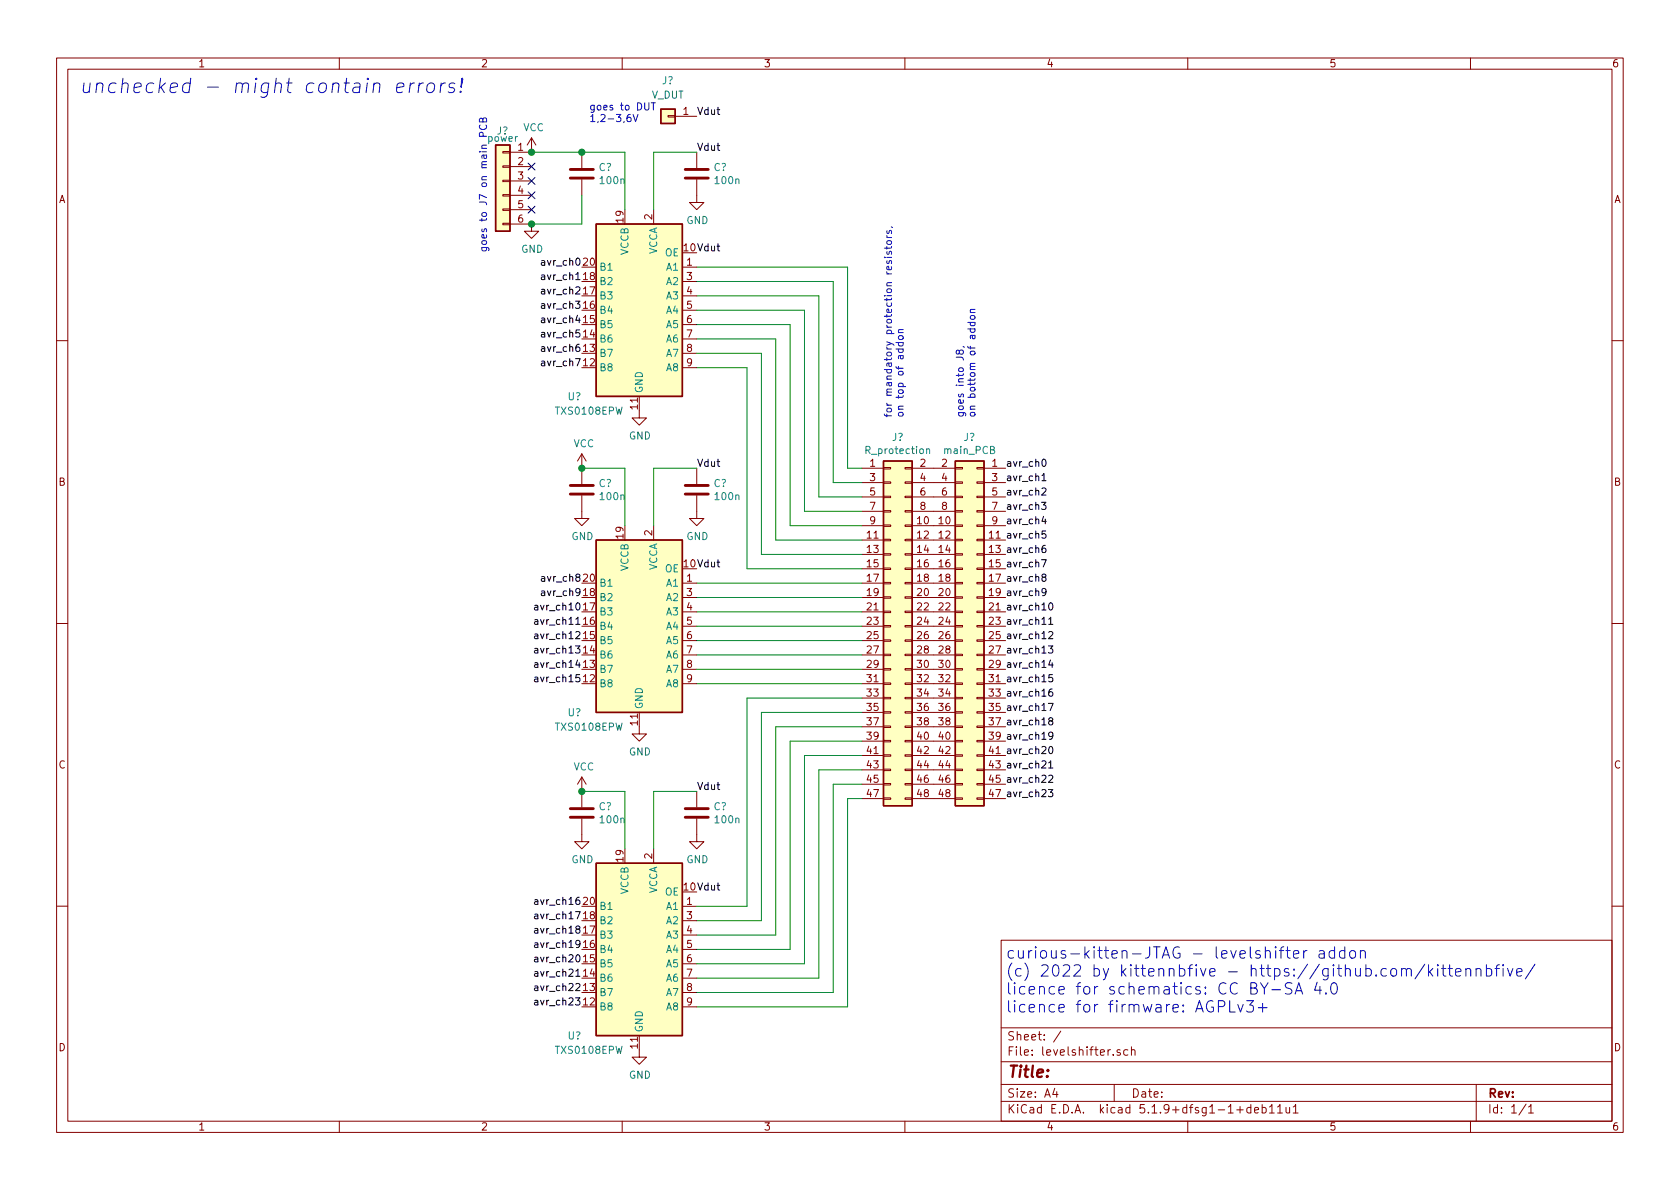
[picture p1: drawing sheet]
<svg xmlns="http://www.w3.org/2000/svg" width="297mm" height="210mm" viewBox="0 0 297 210" stroke-linecap="round" stroke-linejoin="round" font-family="sans-serif">
<g fill="none" stroke="#840000" stroke-width=".18">
<path d="M10 10.3h277v189.9h-277zM12 12.2h273v186.1h-273zM60 10.3v1.9M110 10.3v1.9M160 10.3v1.9M210 10.3v1.9M260 10.3v1.9M88.9 37h1.3v.2h-1.3zM88.9 39.5h1.3v.2h-1.3zM88.9 34.4h1.3v.3h-1.3zM88.9 29.3h1.3v.3h-1.3zM88.9 26.8h1.3v.2h-1.3z"/>
<path d="M88.9 31.9h1.3v.2h-1.3zM90.2 39.6h3.8v1.3h1.2l-1.2 1.3-1.3-1.3h1.3M90.2 29.5h3.8M90.2 32h3.8M90.2 34.5h3.8M90.2 37.1h3.8M94 24.4l-.8 1.2M94 24.4v2.5h-3.8M94 24.4l.7 1.2M102.9 26.9v2.8M102.9 31.7v2.8M115.6 37.1v2.5"/>
<path d="M118.1 20.4h1.3v.3h-1.3zM119.4 20.6h3.8M123.2 31.7v4.1h1.3l-1.3 1.3-1.3-1.3h1.3M123.2 26.9v2.8M120.6 47.2h2.6M120.6 49.8h2.6M120.6 52.3h2.6M120.6 54.9h2.6M120.6 57.4h2.6M120.6 59.9h2.6M10 60.2h2M113 72.6v1.3h1.3l-1.3 1.3-1.2-1.3h1.2"/>
<path d="M120.6 62.5h2.6M120.6 65h2.6M285 60.2h2M102.9 87.6v4.1h1.2l-1.2 1.3-1.3-1.3h1.3M102.9 80.3v5.3M102.9 80.3l-.8 1.2M102.9 80.3l.7 1.2M115.6 93v2.5M123.2 87.6v4.1h1.3l-1.3 1.3-1.3-1.3h1.3M123.2 82.8v2.8M152.4 82.8h3.8M152.4 93h3.8"/>
<path d="M152.4 95.5h3.8M152.4 98h3.8M152.4 85.3h3.8M152.4 87.9h3.8M152.4 90.4h3.8M156.2 85.2h1.3v.3h-1.3zM156.2 82.7h1.3v.2h-1.3zM156.2 97.9h1.3v.3h-1.3zM156.2 95.4h1.3v.2h-1.3zM156.2 92.8h1.3v.3h-1.3zM156.2 90.3h1.3v.2h-1.3zM156.2 87.8h1.3v.2h-1.3z"/>
<path d="M160 85.2h1.3v.3h-1.3zM160 82.7h1.3v.2h-1.3zM160 97.9h1.3v.3h-1.3zM160 95.4h1.3v.2h-1.3zM160 92.8h1.3v.3h-1.3zM160 90.3h1.3v.2h-1.3zM160 87.8h1.3v.2h-1.3zM161.3 82.8h7.6M161.3 93h7.6M161.3 95.5h7.6M161.3 98h7.6M161.3 85.3h7.6"/>
<path d="M161.3 87.9h7.6M161.3 90.4h7.6M168.9 85.2h1.3v.3h-1.3zM168.9 82.7h1.3v.2h-1.3zM168.9 97.9h1.3v.3h-1.3zM168.9 95.4h1.3v.2h-1.3zM168.9 92.8h1.3v.3h-1.3zM168.9 90.3h1.3v.2h-1.3zM168.9 87.8h1.3v.2h-1.3zM172.7 85.2h1.3v.3h-1.3zM172.7 82.7h1.3v.2h-1.3zM172.7 97.9h1.3v.3h-1.3z"/>
<path d="M172.7 95.4h1.3v.2h-1.3zM172.7 92.8h1.3v.3h-1.3zM172.7 90.3h1.3v.2h-1.3zM172.7 87.8h1.3v.2h-1.3zM174 82.8h3.8M174 93h3.8M174 95.5h3.8M174 98h3.8M174 85.3h3.8M174 87.9h3.8M174 90.4h3.8M10 110.3h2"/>
<path d="M120.6 103.1h2.6M120.6 105.7h2.6M120.6 108.2h2.6M120.6 110.7h2.6M120.6 113.3h2.6M120.6 115.8h2.6M120.6 118.4h2.6M152.4 103.1h3.8M152.4 105.7h3.8M152.4 108.2h3.8M152.4 110.7h3.8M152.4 113.3h3.8"/>
<path d="M152.4 115.8h3.8M152.4 118.4h3.8M152.4 100.6h3.8M156.2 115.7h1.3v.2h-1.3zM156.2 118.2h1.3v.3h-1.3zM156.2 113.2h1.3v.2h-1.3zM156.2 108.1h1.3v.2h-1.3zM156.2 105.5h1.3v.3h-1.3zM156.2 103h1.3v.2h-1.3zM156.2 100.5h1.3v.2h-1.3zM156.2 110.6h1.3v.3h-1.3zM160 115.7h1.3v.2h-1.3z"/>
<path d="M160 118.2h1.3v.3h-1.3zM160 113.2h1.3v.2h-1.3zM160 108.1h1.3v.2h-1.3zM160 105.5h1.3v.3h-1.3zM160 103h1.3v.2h-1.3zM160 100.5h1.3v.2h-1.3zM160 110.6h1.3v.3h-1.3zM161.3 103.1h7.6M161.3 105.7h7.6M161.3 108.2h7.6M161.3 110.7h7.6M161.3 113.3h7.6"/>
<path d="M161.3 115.8h7.6M161.3 118.4h7.6M161.3 100.6h7.6M168.9 115.7h1.3v.2h-1.3zM168.9 118.2h1.3v.3h-1.3zM168.9 113.2h1.3v.2h-1.3zM168.9 108.1h1.3v.2h-1.3zM168.9 105.5h1.3v.3h-1.3zM168.9 103h1.3v.2h-1.3zM168.9 100.5h1.3v.2h-1.3zM168.9 110.6h1.3v.3h-1.3zM172.7 115.7h1.3v.2h-1.3z"/>
<path d="M172.7 118.2h1.3v.3h-1.3zM172.7 113.2h1.3v.2h-1.3zM172.7 108.1h1.3v.2h-1.3zM172.7 105.5h1.3v.3h-1.3zM172.7 103h1.3v.2h-1.3zM172.7 100.5h1.3v.2h-1.3zM172.7 110.6h1.3v.3h-1.3zM174 103.1h3.8M174 105.7h3.8M174 108.2h3.8M174 110.7h3.8M174 113.3h3.8"/>
<path d="M174 115.8h3.8M174 118.4h3.8M174 100.6h3.8M285 110.3h2M102.9 137.4v5.3M102.9 137.4l-.8 1.3M102.9 137.4l.7 1.3M113 128.5v1.3h1.3l-1.3 1.3-1.2-1.3h1.2M120.6 120.9h2.6M123.2 139.9v2.8M152.4 120.9h3.8M152.4 123.4h3.8"/>
<path d="M152.4 126h3.8M152.4 128.5h3.8M152.4 131.1h3.8M152.4 133.6h3.8M152.4 136.1h3.8M152.4 138.7h3.8M156.2 138.6h1.3v.2h-1.3zM156.2 120.8h1.3v.2h-1.3zM156.2 123.3h1.3v.3h-1.3zM156.2 125.9h1.3v.2h-1.3zM156.2 128.4h1.3v.2h-1.3zM156.2 130.9h1.3v.3h-1.3z"/>
<path d="M156.2 133.5h1.3v.2h-1.3zM156.2 136h1.3v.3h-1.3zM160 138.6h1.3v.2h-1.3zM160 120.8h1.3v.2h-1.3zM160 123.3h1.3v.3h-1.3zM160 125.9h1.3v.2h-1.3zM160 128.4h1.3v.2h-1.3zM160 130.9h1.3v.3h-1.3zM160 133.5h1.3v.2h-1.3zM160 136h1.3v.3h-1.3zM161.3 120.9h7.6M161.3 123.4h7.6"/>
<path d="M161.3 126h7.6M161.3 128.5h7.6M161.3 131.1h7.6M161.3 133.6h7.6M161.3 136.1h7.6M161.3 138.7h7.6M168.9 138.6h1.3v.2h-1.3zM168.9 120.8h1.3v.2h-1.3zM168.9 123.3h1.3v.3h-1.3zM168.9 125.9h1.3v.2h-1.3zM168.9 128.4h1.3v.2h-1.3zM168.9 130.9h1.3v.3h-1.3z"/>
<path d="M168.9 133.5h1.3v.2h-1.3zM168.9 136h1.3v.3h-1.3zM172.7 138.6h1.3v.2h-1.3zM172.7 120.8h1.3v.2h-1.3zM172.7 123.3h1.3v.3h-1.3zM172.7 125.9h1.3v.2h-1.3zM172.7 128.4h1.3v.2h-1.3zM172.7 130.9h1.3v.3h-1.3zM172.7 133.5h1.3v.2h-1.3zM172.7 136h1.3v.3h-1.3zM174 120.9h3.8M174 123.4h3.8"/>
<path d="M174 126h3.8M174 128.5h3.8M174 131.1h3.8M174 133.6h3.8M174 136.1h3.8M174 138.7h3.8M102.9 144.8v4h1.2l-1.2 1.3-1.3-1.3h1.3M115.6 150.1v2.5M123.2 144.8v4h1.3l-1.3 1.3-1.3-1.3h1.3M152.4 141.2h3.8M156.2 141.1h1.3v.2h-1.3zM160 141.1h1.3v.2h-1.3z"/>
<path d="M161.3 141.2h7.6M168.9 141.1h1.3v.2h-1.3zM172.7 141.1h1.3v.2h-1.3zM174 141.2h3.8M10 160.2h2M120.6 160.3h2.6M120.6 162.8h2.6M120.6 165.3h2.6M120.6 167.9h2.6M120.6 170.4h2.6M120.6 173h2.6M120.6 175.5h2.6"/>
<path d="M120.6 178h2.6M177 166.3h108v32h-108zM285 160.2h2M60 198.3v1.9M110 198.3v1.9M113 185.7v1.2h1.3l-1.3 1.3-1.2-1.3h1.2M160 198.3v1.9M177 194.8h108M177 191.8h108M177 187.8h108M177 181.8h108M186.5 192.5l-.4 1h1"/>
<path d="M186.8 193v1M187.6 182.3l-1.3 2M197 191.8v3M198 185.7l-.3-.1-.2 .2 .1 .2 .4 .2v.3h-.5M199.4 185.7l-.4-.1-.3 .3 .1 .6 .2 .1 .4-.1M200.1 185.7l.2-.1 .3 .1 .1 .9M200.1 185.1v1.5M210 198.3v1.9M218.7 196.3h1.1M221.2 195.9l-.4-.1-.4 .3 .1 .6 .3 .1 .4-.1M221.2 195.3v1.5M221.8 196.3l.7-.1v-.3l-.5-.1-.2 .2 .1 .7h.6"/>
<path d="M223.2 195.9l.4-.1 .3 .3-.2 .6h-.5M223.2 195.3v1.5M224.5 195.8l.4-.5v1.5M224.5 196.8h.8M225.9 195.8l.4-.5v1.5M225.9 196.8h.8M227.4 195.8l.1 .9 .3 .1 .2-.1M228 195.8v1M228.7 195.8l.4-.5v1.5M228.7 196.8h.8M260 198.3v1.9M261 191.8v6.5"/>
<path d="M269.8 195.2l-1.2 2M270.3 195.8l.4-.5v1.5M270.3 196.8h.8"/>
</g>
<g fill="#ffffc2" stroke="#ffffc2" stroke-width=".18">
<path d="M116.8 19.3h2.6v2.5h-2.6z"/>
<path d="M105.4 39.6h15.2v30.5h-15.2z"/>
<path d="M105.4 95.5h15.2v30.5h-15.2z"/>
<path d="M156.2 81.5h5.1v61h-5.1z"/>
<path d="M105.4 152.6h15.2v30.5h-15.2z"/>
<path d="M168.9 81.5h5.1v61h-5.1z"/>
<path d="M87.6 25.6h2.6v15.3h-2.6z"/>
</g>
<path d="M116.8 19.3h2.6v2.5h-2.6zM87.6 25.6h2.6v15.3h-2.6zM105.4 39.6h15.2v30.5h-15.2zM105.4 95.5h15.2v30.5h-15.2zM156.2 81.5h5.1v61h-5.1zM168.9 81.5h5.1v61h-5.1zM105.4 152.6h15.2v30.5h-15.2z" fill="none" stroke="#840000" stroke-width=".25"/>
<path d="M100.8 31.5h4.1M100.8 30h4.1M121.2 31.5h4M121.2 30h4M100.8 87.4h4.1M100.8 85.8h4.1M121.2 87.4h4M121.2 85.8h4M100.8 144.5h4.1M100.8 143h4.1M121.2 144.5h4M121.2 143h4" fill="none" stroke="#840000" stroke-width=".51"/>
<path d="M163.8 79.5l.2-.1h.3l.1 .8" fill="none" stroke="#008484" stroke-width=".18"/>
<g fill="none" stroke="#008400" stroke-width=".18">
<path d="M94 26.9h16.5v10.2M102.9 34.5v5.1h-8.9M123.2 26.9h-7.6v10.2M123.2 54.9h19v35.5h10.2M123.2 59.9h14v35.6h15.2M123.2 57.4h16.5v35.6h12.7M123.2 52.3h21.6v35.6h7.6M123.2 49.8h24.1v35.5h5.1M123.2 47.2h26.7v35.6h2.5M123.2 62.5h11.4v35.5h17.8M123.2 65h8.9v35.6h20.3M102.9 82.8h7.6v10.2"/>
<path d="M123.2 82.8h-7.6v10.2M123.2 118.4h29.2M123.2 108.2h29.2M123.2 115.8h29.2M123.2 113.3h29.2M123.2 110.7h29.2M123.2 105.7h29.2M123.2 103.1h29.2M102.9 139.9h7.6v10.2M123.2 120.9h29.2M123.2 139.9h-7.6v10.2M152.4 133.6h-10.2v36.8h-19"/>
<path d="M152.4 126h-17.8v36.8h-11.4M152.4 128.5h-15.2v36.8h-14M152.4 131.1h-12.7v36.8h-16.5M152.4 136.1h-7.6v36.9h-21.6M152.4 138.7h-5.1v36.8h-24.1M152.4 123.4h-20.3v36.9h-8.9M152.4 141.2h-2.5v36.8h-26.7"/>
</g>
<g fill="none" stroke="#000" stroke-width=".18">
<path d="M184.1 88.8h.8l-.4 .5 .4 .1v.6l-.2 .1-.6-.1M184.1 99h.9l-.5 1.2M184.2 84.1l.4-.4v1.3M184.2 86.4l.5-.1 .2 .3v.2l-.8 .7h.8M184.2 85h.7M184.3 81.3l.2-.1a.67 .67 0 0 1 .5 .6 .67 .67 0 0 1-.5 .7l-.2-.2-.1-.3zM184.5 91.3l-.3 .9h.8M184.8 96.4l-.3 .1a.87 .87 0 0 0 0 1.2l.4-.1v-.6l-.4-.1-.3 .3M184.8 91.8v.8M184.9 93.9h-.6l-.1 .6 .2-.1 .5 .1v.5l-.2 .2-.5-.2M94.6 119.8h.4l.1 .8M94.6 117.2h.4l.1 .8"/>
<path d="M94.6 114.7h.4l.1 .8M94.6 112.2h.4l.1 .7M94.6 109.6h.4l.1 .8M94.6 107.1h.4l.1 .8M95.1 117.5h-.4l-.2 .2 .2 .3h.4M95.1 115h-.4l-.2 .2 .2 .3 .4-.1M95.1 112.4l-.4 .1-.2 .1 .2 .3h.4M95.1 109.9h-.4l-.2 .2 .2 .3h.4M95.1 107.3l-.4 .1-.2 .2 .2 .3 .4-.1M184.5 102.1l-.2-.2v-.3l.4-.1 .2 .1v.3l-.6 .2-.1 .2v.3l.3 .2h.2l.2-.2v-.4l-.2-.1M184.9 104.6l-.2 .2h-.4l-.1-.2 .1-.4 .2-.1h.2l.2 .2a.97 .97 0 0 1-.2 1h-.4M185.4 114.2h.8l-.5 .5 .4 .1 .1 .5-.3 .2-.5-.1"/>
<path d="M185.4 109.5l.4-.4v1.3M185.4 111.8l.5-.1 .3 .3-.8 .9h.8M185.4 110.4h.8M185.5 106.7l.2-.1a.67 .67 0 0 1 .5 .6 .67 .67 0 0 1-.5 .7l-.3-.5zM185.7 116.7l-.3 .9h.8M186 117.2v.8M186.1 119.3h-.6l-.1 .6 .5-.1 .3 .2v.3l-.3 .3-.5-.2M95.1 120l-.4 .1-.2 .2 .2 .3 .4-.1M185.4 139.6h.8l-.5 .5 .4 .1 .1 .5-.3 .2-.5-.1M185.4 124.4h.8l-.5 1.2M185.4 137.2l.5-.1 .3 .3-.8 .9h.8M185.4 134.9l.4-.4v1.3"/>
<path d="M185.4 135.8h.8M185.5 132.1l.2-.1a.67 .67 0 0 1 .5 .6 .67 .67 0 0 1-.5 .7l-.3-.5zM185.7 127.5l-.3-.3 .3-.3h.2l.3 .3-.1 .1-.6 .2-.1 .2v.3l.3 .2 .3-.1 .2-.1v-.3l-.3-.2M186 121.8l-.3 .1a.81 .81 0 0 0 0 1.2h.3l.2-.5-.3-.3h-.2l-.3 .3M186.2 130l-.3 .2h-.4l-.1-.2 .1-.5h.4l.2 .1a.84 .84 0 0 1-.3 1.1h-.3M94.6 159.2h.4l.1 .7M95.1 159.4l-.4 .1-.2 .1 .2 .3h.4M94.6 176.9h.4l.1 .8M94.6 174.4h.4l.1 .8M94.6 171.9h.4l.1 .7M94.6 169.3h.4l.1 .8M94.6 166.8h.4l.1 .8"/>
<path d="M94.6 164.2h.4l.1 .8M94.6 161.7h.4l.1 .8M95.1 177.2h-.4l-.2 .2 .2 .3h.4M95.1 174.6l-.4 .1-.2 .2 .2 .3 .4-.1M95.1 172.1l-.4 .1-.2 .1 .2 .3h.4M95.1 169.6h-.4l-.2 .2 .2 .3 .4-.1M95.1 167l-.4 .1-.2 .2 .2 .3 .4-.1M95.1 164.5h-.4l-.2 .2 .2 .3h.4M95.1 161.9l-.4 .1-.2 .2 .2 .3 .4-.1"/>
</g>
<g fill="none" stroke="#0000c2" stroke-width=".18">
<path d="M70.2 15.5l1.2-.2-.1-.5-.2-.1h-.5l-.4 .3v1.3l.2 .1 .7-.1M72.6 14.7l-.3 1.7M73.3 14.7a.81 .81 0 0 0-.8 .5M74.1 14.7l-.2 1.7M74.9 14.7a.81 .81 0 0 0-.8 .5M75.7 14.9a.66 .66 0 0 1 .6-.2 .66 .66 0 0 1 .6 .5l-.1 .7a.69 .69 0 0 1-.7 .5 .69 .69 0 0 1-.7-.5l.1-.7zM78 14.7l-.2 1.7M78.7 14.7a.75 .75 0 0 0-.7 .5M80.4 14.8a.65 .65 0 0 0-1 .2l.1 .4 .6 .1 .2 .1 .1 .3-.2 .4-.2 .1-.8-.1M81.5 16.1l.1 .2-.2 .1-.1-.1 .2-.2-.1 .3M81.7 13.8l-.2 1.6 .3-1.4-.1-.2-.1 .2-.1 1.4M114 18.2v1l.2 .3 .4-.1 .1-.2v-1"/>
<path d="M115.5 18.2v1.3M84.9 22.1a.6 .6 0 0 0 .4 .8 .6 .6 0 0 0 .7-.6l-.1-.2M85.4 21.2l.2-.4 .3 .1 .1 .2v.5h-1.2l.1-.6 .2-.1 .2 .1 .1 .6M85.4 24.1l-.1-.7h-.4l-.1 .2v.5h1.2M111.5 20.2h-.3a.79 .79 0 0 0-.1 1.3l.4-.1v-.6l-.4-.1-.3 .3M111.9 20.2l.5 1.3 .4-1.3M156.4 45.5h.1M156.8 41.7l.2 .3M156.8 45.5h.8M156.8 43.6v.5M156.8 42h.8M156.8 46.1v.3l.2 .2h.1l.2-.5h.3v.5"/>
<path d="M156.8 44.5v.3l.2 .2 .1-.1 .2-.4h.3v.5M156.8 42.7l.7-.1 .1 .2v.3l-.6 .1-.2-.2zM156.8 40.8v.3l.2 .2 .1-.1 .2-.4h.3v.5M157.6 40.1l.2 .2M157.6 43.6l-.1 .3h-1.1M158.9 58.8h.8M158.9 59.5l.6-.1 .2 .2-.1 .3-.5 .1-.2-.2zM159.7 58.3h-.8v.3l.1 .2M171.1 58.2h1.3M171.1 57h1.3M171.6 55.3h.8M171.6 58.2v.3l.2 .3 .5-.2v-.4"/>
<path d="M171.6 57v.4l.2 .2 .5-.1v-.5M171.6 55.9l.6-.1 .1 .1 .1 .3-.2 .3h-.4l-.2-.3zM172.4 54.7l-.8 .1v.3l.1 .2M158.4 60.6h1.3M158.9 60.6v.3l.2 .3 .5-.1v-.5M169.1 63.2h.9a.42 .42 0 0 1 .3 .5M169.6 62.1l.2-.2h.3l.2 .2-.1 .5h-.4l-.1-.1-.2-.5-.2-.1-.2 .1v.4l.1 .2h.3l.1-.2M170.3 61.3l.2 .1M215.4 178h.8a.54 .54 0 0 0 .4-.5 .54 .54 0 0 0-.4-.5h-.8v2M217.4 177v2h1M218.8 177.6l.5 1.4 .5-1.4M220.4 177h1.2l-.6 .7a.53 .53 0 0 1 .6 .4v.5l-.2 .3-.7 .1-.3-.2"/>
<path d="M222.5 178.2h1.5M223.2 177.4v1.6M224.9 175h1.5M227.4 168.1h.7M227.6 167.4v1.7l.1 .2 .4 .1M228.4 173.9a.84 .84 0 0 0-1 .1 .47 .47 0 0 0 .2 .7 .81 .81 0 0 1 .8 .5l-.1 .4-.3 .2-.7-.1M228.7 168.8l.9-.2v-.4l-.6-.1-.3 .3 .1 .9 .2 .1 .6-.1M229 175.8l.6-2 .7 2M229.2 175.2h.9M230.5 168.1v1.3M231.1 168.1l-.4 .1-.2 .3M232.9 173.7l-.5 1.4h1.3"/>
<path d="M233.3 168.2l.2-.1 .6 .1v1.2M233.4 174.4v1.4M234.1 168.6l-.6 .1a.39 .39 0 0 0-.3 .4 .39 .39 0 0 0 .3 .3l.6-.1M234.4 175.6v.2l-.1-.1 .1-.1v.2M235.5 174a.49 .49 0 0 1 .5-.2 .49 .49 0 0 1 .3 .4 1.03 1.03 0 0 1-.5 1.6 1.23 1.23 0 0 1-.3-1.8zM236 168.2l-.6-.1-.4 .4v.6l.2 .2 .2 .1 .6-.1M236 167.4v2M237.8 168.2l-.6-.1-.4 .4v.6l.2 .2 .2 .1 .6-.1M237.8 167.4v2M238.7 168.3a.53 .53 0 0 1 .6-.2 .53 .53 0 0 1 .4 .4v.6a.54 .54 0 0 1-.5 .4 .54 .54 0 0 1-.6-.4zM240.5 168.3a.5 .5 0 0 1 .9 .1v1M240.5 168.1v1.3"/>
<path d="M247.8 171.5a.5 .5 0 0 1 .9 0v1.1M248.7 171.5l.2-.2 .5 .1 .1 1.2M251.9 170.5l-1.7 2.6M252.6 170.6v2M252.8 171.9l.5 .7M253.3 171.3l-.7 .7M254.2 170.6l-.1 .1h.2l-.1-.1v.2M254.2 171.3v1.3M254.9 171.3h.8M255.2 170.6v1.7l.1 .2 .4 .1M256 171.3h.8M256.3 170.6v1.7l.1 .2 .4 .1"/>
<path d="M257.4 171.9l.9-.2-.1-.3-.5-.1-.3 .2 .1 1 .2 .1 .5-.1M259.2 171.5a.49 .49 0 0 1 .8 0v1.1M259.2 171.3v1.3M261 171.5a.5 .5 0 0 1 .8 0v1.1M261 171.3v1.3M262.8 171.4l.6-.1 .4 .3v.6l-.2 .3-.2 .1-.6-.1M262.8 170.6v2M264.3 171.3h.8M265.1 170.6l-.4 .1-.1 .2v1.7M265.8 170.6l-.1 .1h.2l-.1-.1v.2M265.8 171.3v1.3M266.5 171.3l.5 1.3 .5-1.3"/>
<path d="M268.2 171.9l.9-.2-.1-.3-.5-.1-.3 .2v1l.3 .1 .5-.1M271.4 170.5l-1.7 2.6"/>
</g>
<g fill="#008400" stroke="#008400" stroke-width=".25">
<circle cx="102.9" cy="139.9" r=".51"/>
<circle cx="102.9" cy="82.8" r=".51"/>
<circle cx="94" cy="26.9" r=".51"/>
<circle cx="94" cy="39.6" r=".51"/>
<circle cx="102.9" cy="26.9" r=".51"/>
</g>
<path d="M93.4 28.8l1.2 1.3M93.4 31.4l1.2 1.2M93.4 33.9l1.2 1.2M93.4 36.5l1.2 1.2M94.6 28.8l-1.2 1.3M94.6 31.4l-1.2 1.2M94.6 33.9l-1.2 1.2M94.6 36.5l-1.2 1.2" fill="none" stroke="#000084" stroke-width=".18"/>
<text font-size="3.5" fill="#0000c2" x="14" y="16.5">unchecked - might contain errors!</text>
<g font-size="2.8" fill="#0000c2">
<text x="177.8" y="169.5">curious-kitten-JTAG - levelshifter addon</text>
<text x="177.8" y="172.7">(c) 2022 by kittennbfive - https://github.com/kittennbfive/</text>
<text x="177.8" y="175.9">licence for schematics: CC BY-SA 4.0</text>
<text x="177.8" y="179.1">licence for firmware: AGPLv3+</text>
</g>
<text font-size="2.8" fill="#840000" x="178" y="190.5">Title:</text>
<g font-size="2.1" fill="#840000">
<text x="178" y="184">Sheet: /</text>
<text x="178" y="186.7">File: levelshifter.sch</text>
<text x="178" y="196.9">KiCad E.D.A. kicad 5.1.9+dfsg1-1+deb11u1</text>
<text x="178" y="194.1">Size: A4</text>
<text x="200" y="194.1">Date:</text>
<text x="263" y="194.1">Rev:</text>
<text x="263" y="196.9">Id: 1/1</text>
</g>
<g font-size="1.8" fill="#840000">
<text x="35" y="11.9">1</text>
<text x="85" y="11.9">2</text>
<text x="135" y="11.9">3</text>
<text x="185" y="11.9">4</text>
<text x="235" y="11.9">5</text>
<text x="285" y="11.9">6</text>
<text x="120.8" y="20.3">1</text>
<text x="91.6" y="26.7">1</text>
<text x="91.6" y="29.2">2</text>
<text x="10.4" y="35.9">A</text>
<text x="91.6" y="31.7">3</text>
<text x="91.6" y="34.3">4</text>
<text x="285.4" y="35.9">A</text>
<text x="91.6" y="36.8">5</text>
<text x="91.6" y="39.4">6</text>
<text x="110.2" y="39.3" transform="rotate(-90 110.2 39.3)">19</text>
<text x="115.3" y="38.8" transform="rotate(-90 115.3 38.8)">2</text>
<text x="103.2" y="47">20</text>
<text x="121.4" y="47">1</text>
<text x="103.2" y="52.1">17</text>
<text x="103.2" y="49.5">18</text>
<text x="121.4" y="49.5">3</text>
<text x="121.4" y="52.1">4</text>
<text x="103.2" y="59.7">14</text>
<text x="103.2" y="57.1">15</text>
<text x="103.2" y="54.6">16</text>
<text x="121.4" y="54.6">5</text>
<text x="121.4" y="57.1">6</text>
<text x="121.4" y="59.7">7</text>
<text x="103.2" y="64.8">12</text>
<text x="103.2" y="62.2">13</text>
<text x="121.4" y="62.2">8</text>
<text x="121.4" y="64.8">9</text>
<text x="112.8" y="72.3" transform="rotate(-90 112.8 72.3)">11</text>
<text x="153.8" y="82.5">1</text>
<text x="162.7" y="82.5">2</text>
<text x="166.5" y="82.5">2</text>
<text x="175.4" y="82.5">1</text>
<text x="10.4" y="85.9">B</text>
<text x="153.8" y="85.1">3</text>
<text x="153.8" y="87.6">5</text>
<text x="162.7" y="85.1">4</text>
<text x="162.7" y="87.6">6</text>
<text x="166.5" y="85.1">4</text>
<text x="166.5" y="87.6">6</text>
<text x="175.4" y="85.1">3</text>
<text x="175.4" y="87.6">5</text>
<text x="285.4" y="85.9">B</text>
<text x="110.2" y="95.2" transform="rotate(-90 110.2 95.2)">19</text>
<text x="115.3" y="94.7" transform="rotate(-90 115.3 94.7)">2</text>
<text x="153.3" y="95.2">11</text>
<text x="153.8" y="90.2">7</text>
<text x="153.8" y="92.7">9</text>
<text x="162.2" y="92.7">10</text>
<text x="162.2" y="95.2">12</text>
<text x="162.7" y="90.2">8</text>
<text x="166" y="92.7">10</text>
<text x="166" y="95.2">12</text>
<text x="166.5" y="90.2">8</text>
<text x="175.4" y="90.2">7</text>
<text x="175.4" y="92.7">9</text>
<text x="153.3" y="97.8">13</text>
<text x="153.3" y="100.3">15</text>
<text x="162.2" y="97.8">14</text>
<text x="162.2" y="100.3">16</text>
<text x="166" y="97.8">14</text>
<text x="166" y="100.3">16</text>
<text x="103.2" y="107.9">17</text>
<text x="103.2" y="105.4">18</text>
<text x="103.2" y="102.9">20</text>
<text x="121.4" y="102.9">1</text>
<text x="121.4" y="105.4">3</text>
<text x="121.4" y="107.9">4</text>
<text x="153.3" y="102.9">17</text>
<text x="153.3" y="105.4">19</text>
<text x="153.3" y="107.9">21</text>
<text x="162.2" y="102.9">18</text>
<text x="162.2" y="105.4">20</text>
<text x="162.2" y="107.9">22</text>
<text x="166" y="102.9">18</text>
<text x="166" y="105.4">20</text>
<text x="166" y="107.9">22</text>
<text x="103.2" y="113">15</text>
<text x="103.2" y="110.5">16</text>
<text x="121.4" y="110.5">5</text>
<text x="121.4" y="113">6</text>
<text x="153.3" y="110.5">23</text>
<text x="153.3" y="113">25</text>
<text x="162.2" y="110.5">24</text>
<text x="162.2" y="113">26</text>
<text x="166" y="110.5">24</text>
<text x="166" y="113">26</text>
<text x="103.2" y="118.1">13</text>
<text x="103.2" y="115.6">14</text>
<text x="121.4" y="115.6">7</text>
<text x="121.4" y="118.1">8</text>
<text x="153.3" y="115.6">27</text>
<text x="153.3" y="118.1">29</text>
<text x="162.2" y="115.6">28</text>
<text x="162.2" y="118.1">30</text>
<text x="166" y="115.6">28</text>
<text x="166" y="118.1">30</text>
<text x="103.2" y="120.6">12</text>
<text x="121.4" y="120.6">9</text>
<text x="153.3" y="120.6">31</text>
<text x="153.3" y="123.2">33</text>
<text x="153.3" y="125.7">35</text>
<text x="162.2" y="120.6">32</text>
<text x="162.2" y="123.2">34</text>
<text x="162.2" y="125.7">36</text>
<text x="166" y="120.6">32</text>
<text x="166" y="123.2">34</text>
<text x="166" y="125.7">36</text>
<text x="112.8" y="128.2" transform="rotate(-90 112.8 128.2)">11</text>
<text x="153.3" y="128.3">37</text>
<text x="153.3" y="130.8">39</text>
<text x="162.2" y="128.3">38</text>
<text x="162.2" y="130.8">40</text>
<text x="166" y="128.3">38</text>
<text x="166" y="130.8">40</text>
<text x="10.4" y="135.9">C</text>
<text x="153.3" y="133.3">41</text>
<text x="153.3" y="135.9">43</text>
<text x="162.2" y="133.3">42</text>
<text x="162.2" y="135.9">44</text>
<text x="166" y="133.3">42</text>
<text x="166" y="135.9">44</text>
<text x="285.4" y="135.9">C</text>
<text x="153.3" y="138.4">45</text>
<text x="153.3" y="141">47</text>
<text x="162.2" y="138.4">46</text>
<text x="162.2" y="141">48</text>
<text x="166" y="138.4">46</text>
<text x="166" y="141">48</text>
<text x="110.2" y="152.3" transform="rotate(-90 110.2 152.3)">19</text>
<text x="115.3" y="151.9" transform="rotate(-90 115.3 151.9)">2</text>
<text x="103.2" y="160">20</text>
<text x="121.4" y="160">1</text>
<text x="103.2" y="167.6">16</text>
<text x="103.2" y="165.1">17</text>
<text x="103.2" y="162.6">18</text>
<text x="121.4" y="162.6">3</text>
<text x="121.4" y="165.1">4</text>
<text x="121.4" y="167.6">5</text>
<text x="103.2" y="172.7">14</text>
<text x="103.2" y="170.2">15</text>
<text x="121.4" y="170.2">6</text>
<text x="121.4" y="172.7">7</text>
<text x="103.2" y="177.8">12</text>
<text x="103.2" y="175.3">13</text>
<text x="121.4" y="175.3">8</text>
<text x="121.4" y="177.8">9</text>
<text x="10.4" y="185.9">D</text>
<text x="112.8" y="185.4" transform="rotate(-90 112.8 185.4)">11</text>
<text x="285.4" y="185.9">D</text>
<text x="35" y="199.9">1</text>
<text x="85" y="199.9">2</text>
<text x="135" y="199.9">3</text>
<text x="185" y="199.9">4</text>
<text x="235" y="199.9">5</text>
<text x="285" y="199.9">6</text>
</g>
<g font-size="1.8" fill="#0000c2">
<text x="115.2" y="17.4">V_DUT</text>
<text x="104.1" y="19.5">goes to DUT</text>
<text x="104.1" y="21.6">1,2-3,6V</text>
<text x="86.1" y="44.7" transform="rotate(-90 86.1 44.7)">goes to J7 on main PCB</text>
<text x="157.7" y="73.9" transform="rotate(-90 157.7 73.9)">for mandatory protection resistors,</text>
<text x="159.8" y="73.9" transform="rotate(-90 159.8 73.9)">on top of addon</text>
<text x="170.4" y="73.9" transform="rotate(-90 170.4 73.9)">goes into J8,</text>
<text x="172.5" y="73.9" transform="rotate(-90 172.5 73.9)">on bottom of addon</text>
</g>
<g font-size="1.8" fill="#008484">
<text x="117.1" y="14.9">J?</text>
<text x="87.9" y="23.8">J?</text>
<text x="92.5" y="23.2">VCC</text>
<text x="86.3" y="25.1">power</text>
<text x="105.9" y="30.2">C?</text>
<text x="106.2" y="32.6">100n</text>
<text x="126.2" y="30.2">C?</text>
<text x="126.6" y="32.6">100n</text>
<text x="121.4" y="39.6">GND</text>
<text x="92.2" y="44.7">GND</text>
<text x="105.9" y="47.9">B1</text>
<text x="111.1" y="45.1" transform="rotate(-90 111.1 45.1)">VCCB</text>
<text x="116.2" y="45.1" transform="rotate(-90 116.2 45.1)">VCCA</text>
<text x="117.6" y="45.3">OE</text>
<text x="117.9" y="47.9">A1</text>
<text x="105.9" y="53">B3</text>
<text x="105.9" y="50.4">B2</text>
<text x="117.9" y="50.4">A2</text>
<text x="117.9" y="53">A3</text>
<text x="105.9" y="58">B5</text>
<text x="105.9" y="55.5">B4</text>
<text x="117.9" y="55.5">A4</text>
<text x="117.9" y="58">A5</text>
<text x="105.9" y="65.7">B8</text>
<text x="105.9" y="63.1">B7</text>
<text x="105.9" y="60.6">B6</text>
<text x="117.9" y="60.6">A6</text>
<text x="117.9" y="63.1">A7</text>
<text x="117.9" y="65.7">A8</text>
<text x="100.4" y="70.8">U?</text>
<text x="113.7" y="69.6" transform="rotate(-90 113.7 69.6)">GND</text>
<text x="98.5" y="73.3">TXS0108EPW</text>
<text x="111.2" y="77.7">GND</text>
<text x="157.7" y="78">J?</text>
<text x="170.4" y="78">J?</text>
<text x="101.4" y="79.1">VCC</text>
<text x="153.3" y="80.3">R_protection</text>
<text x="167" y="80.3">main_PCB</text>
<text x="105.9" y="86.1">C?</text>
<text x="106.2" y="88.4">100n</text>
<text x="126.2" y="86.1">C?</text>
<text x="126.6" y="88.4">100n</text>
<text x="101" y="95.5">GND</text>
<text x="121.4" y="95.5">GND</text>
<text x="111.1" y="101" transform="rotate(-90 111.1 101)">VCCB</text>
<text x="116.2" y="101" transform="rotate(-90 116.2 101)">VCCA</text>
<text x="117.6" y="101.2">OE</text>
<text x="105.9" y="106.3">B2</text>
<text x="105.9" y="103.8">B1</text>
<text x="117.9" y="103.8">A1</text>
<text x="117.9" y="106.3">A2</text>
<text x="105.9" y="113.9">B5</text>
<text x="105.9" y="111.4">B4</text>
<text x="105.9" y="108.8">B3</text>
<text x="117.9" y="108.8">A3</text>
<text x="117.9" y="111.4">A4</text>
<text x="117.9" y="113.9">A5</text>
<text x="105.9" y="119">B7</text>
<text x="105.9" y="116.5">B6</text>
<text x="117.9" y="116.5">A6</text>
<text x="117.9" y="119">A7</text>
<text x="105.9" y="121.5">B8</text>
<text x="113.7" y="125.5" transform="rotate(-90 113.7 125.5)">GND</text>
<text x="117.9" y="121.5">A8</text>
<text x="98.5" y="129.2">TXS0108EPW</text>
<text x="100.4" y="126.7">U?</text>
<text x="101.4" y="136.2">VCC</text>
<text x="111.2" y="133.6">GND</text>
<text x="105.9" y="143.3">C?</text>
<text x="126.2" y="143.3">C?</text>
<text x="106.2" y="145.6">100n</text>
<text x="126.6" y="145.6">100n</text>
<text x="101" y="152.6">GND</text>
<text x="121.4" y="152.6">GND</text>
<text x="105.9" y="160.9">B1</text>
<text x="111.1" y="158.2" transform="rotate(-90 111.1 158.2)">VCCB</text>
<text x="116.2" y="158.2" transform="rotate(-90 116.2 158.2)">VCCA</text>
<text x="117.6" y="158.4">OE</text>
<text x="117.9" y="160.9">A1</text>
<text x="105.9" y="166">B3</text>
<text x="105.9" y="163.4">B2</text>
<text x="117.9" y="163.4">A2</text>
<text x="117.9" y="166">A3</text>
<text x="105.9" y="173.6">B6</text>
<text x="105.9" y="171.1">B5</text>
<text x="105.9" y="168.5">B4</text>
<text x="117.9" y="168.5">A4</text>
<text x="117.9" y="171.1">A5</text>
<text x="117.9" y="173.6">A6</text>
<text x="105.9" y="178.7">B8</text>
<text x="105.9" y="176.1">B7</text>
<text x="117.9" y="176.1">A7</text>
<text x="117.9" y="178.7">A8</text>
<text x="100.4" y="183.8">U?</text>
<text x="113.7" y="182.6" transform="rotate(-90 113.7 182.6)">GND</text>
<text x="98.5" y="186.4">TXS0108EPW</text>
<text x="111.2" y="190.7">GND</text>
</g>
<g font-size="1.8">
<text x="123.2" y="20.3">Vdut</text>
<text x="123.2" y="26.7">Vdut</text>
<text x="96.2" y="47">avr_ch0</text>
<text x="121" y="44.4">10Vdut</text>
<text x="96.2" y="49.5">avr_ch1</text>
<text x="96.2" y="52.1">avr_ch2</text>
<text x="96.2" y="59.7">avr_ch5</text>
<text x="96.2" y="57.1">avr_ch4</text>
<text x="96.2" y="54.6">avr_ch3</text>
<text x="96.2" y="62.2">avr_ch6</text>
<text x="96.2" y="64.8">avr_ch7</text>
<text x="123.2" y="82.5">Vdut</text>
<text x="177.8" y="82.5">avr_ch0</text>
<text x="177.8" y="85.1">avr_ch1</text>
<text x="177.8" y="87.6">avr_ch2</text>
<text x="174.9" y="95.2">11 avr_ch5</text>
<text x="177.8" y="90.2">avr_ch3</text>
<text x="177.8" y="92.7">avr_ch4</text>
<text x="121" y="100.3">10Vdut</text>
<text x="174.9" y="97.8">13 avr_ch6</text>
<text x="174.9" y="100.3">15 avr_ch7</text>
<text x="95.2" y="107.9">avr_ch10</text>
<text x="96.2" y="105.4">avr_ch9</text>
<text x="96.2" y="102.9">avr_ch8</text>
<text x="174.9" y="102.9">17 avr_ch8</text>
<text x="174.9" y="105.4">19 avr_ch9</text>
<text x="174.9" y="107.9">21 avr_ch10</text>
<text x="95.2" y="113">avr_ch12</text>
<text x="95.2" y="110.5">avr_ch11</text>
<text x="174.9" y="110.5">23 avr_ch11</text>
<text x="174.9" y="113">25 avr_ch12</text>
<text x="95.2" y="118.1">avr_ch14</text>
<text x="95.2" y="115.6">avr_ch13</text>
<text x="174.9" y="115.6">27 avr_ch13</text>
<text x="174.9" y="118.1">29 avr_ch14</text>
<text x="95.2" y="120.6">avr_ch15</text>
<text x="174.9" y="120.6">31 avr_ch15</text>
<text x="174.9" y="123.2">33 avr_ch16</text>
<text x="174.9" y="125.7">35 avr_ch17</text>
<text x="174.9" y="128.3">37 avr_ch18</text>
<text x="174.9" y="130.8">39 avr_ch19</text>
<text x="174.9" y="133.3">41 avr_ch20</text>
<text x="174.9" y="135.9">43 avr_ch21</text>
<text x="123.2" y="139.7">Vdut</text>
<text x="174.9" y="138.4">45 avr_ch22</text>
<text x="174.9" y="141">47 avr_ch23</text>
<text x="95.2" y="160">avr_ch16</text>
<text x="121" y="157.5">10Vdut</text>
<text x="95.2" y="167.6">avr_ch19</text>
<text x="95.2" y="165.1">avr_ch18</text>
<text x="95.2" y="162.6">avr_ch17</text>
<text x="95.2" y="172.7">avr_ch21</text>
<text x="95.2" y="170.2">avr_ch20</text>
<text x="95.2" y="177.8">avr_ch23</text>
<text x="95.2" y="175.3">avr_ch22</text>
</g>
</svg>
